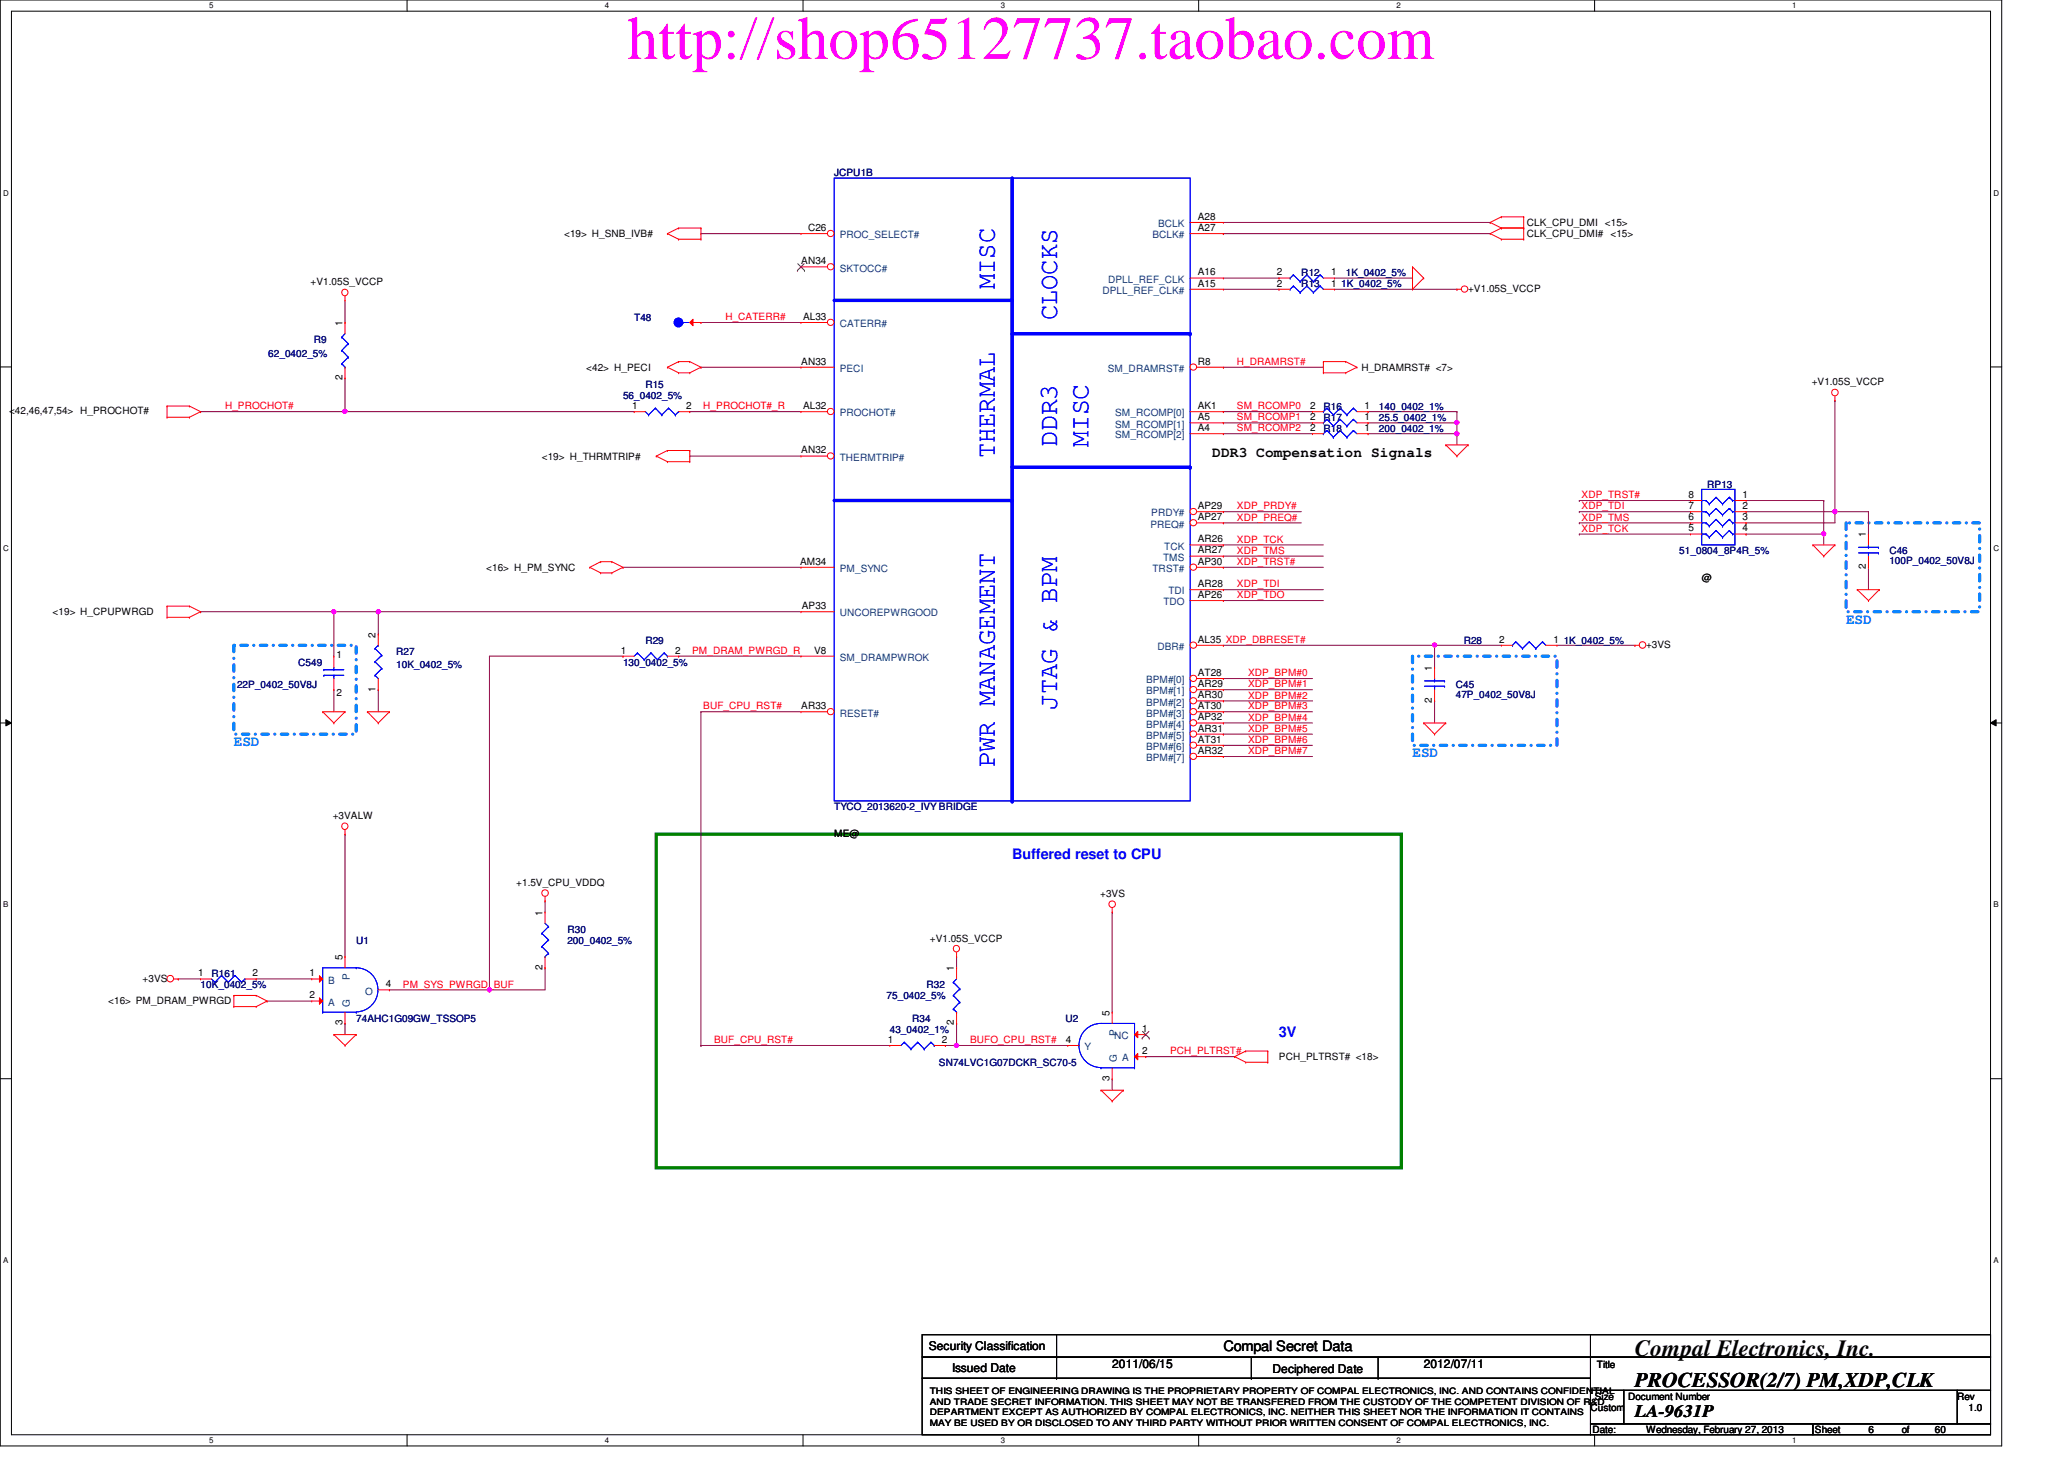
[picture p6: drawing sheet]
<svg xmlns="http://www.w3.org/2000/svg" width="297mm" height="210mm" viewBox="0 0 297 210" stroke-linecap="round" stroke-linejoin="round" font-family="sans-serif">
<path d="M0 0h288.1v208h-288.1zM1.6 1.6h284.9v204.8h-284.9z" fill="none" stroke="#000" stroke-width=".14"/>
<g fill="#fff">
<path d="M30.1 .2h.6v1.2h-.6z"/>
<path d="M30.1 206.6h.6v1.2h-.6z"/>
</g>
<path d="M58.6 0v1.6M58.6 206.4v1.6" fill="none" stroke="#000" stroke-width=".14"/>
<g fill="#fff">
<path d="M87 .2h.6v1.2h-.6z"/>
<path d="M87 206.6h.6v1.2h-.6z"/>
</g>
<path d="M115.6 0v1.6M115.6 206.4v1.6" fill="none" stroke="#000" stroke-width=".14"/>
<g fill="#fff">
<path d="M144 .2h.6v1.2h-.6z"/>
<path d="M144 206.6h.6v1.2h-.6z"/>
</g>
<path d="M172.5 0v1.6M172.5 206.4v1.6" fill="none" stroke="#000" stroke-width=".14"/>
<g fill="#fff">
<path d="M201 .2h.5v1.2h-.5z"/>
<path d="M201 206.6h.5v1.2h-.5z"/>
</g>
<path d="M229.5 0v1.6M229.5 206.4v1.6" fill="none" stroke="#000" stroke-width=".14"/>
<g fill="#fff">
<path d="M257.9 .2h.6v1.2h-.6z"/>
<path d="M257.9 206.6h.6v1.2h-.6z"/>
<path d="M.5 27.2h.7v1.2h-.7z"/>
<path d="M286.9 27.2h.8v1.2h-.8z"/>
<path d="M.5 78.4h.7v1.1h-.7z"/>
<path d="M286.9 78.4h.8v1.1h-.8z"/>
</g>
<path d="M0 52.8h1.6M286.5 52.8h1.6" fill="none" stroke="#000" stroke-width=".14"/>
<g fill="#fff">
<path d="M.5 129.6h.7v1.2h-.7z"/>
<path d="M286.9 129.6h.7v1.2h-.7z"/>
</g>
<path d="M0 104h1.6M.8 103.5l.8 .5-.8 .4zM286.5 104l.8-.5v.9zM286.5 104h1.6" fill="none" stroke="#000" stroke-width=".14"/>
<path d="M.8 103.5l.8 .5-.8 .4zM286.5 104l.8-.5v.9z" fill="#000"/>
<g fill="#fff">
<path d="M.5 180.8h.7v1.1h-.7z"/>
<path d="M286.9 180.8h.7v1.1h-.7z"/>
</g>
<path d="M0 155.2h1.6M286.5 155.2h1.6" fill="none" stroke="#000" stroke-width=".14"/>
<path d="M94.4 120h107.3v48h-107.3z" fill="none" stroke="#008000" stroke-width=".47"/>
<path d="M265.7 75.2h19.2v12.8h-19.2zM33.7 92.8h17.6v12.8h-17.6zM203.3 94.4h20.8v12.8h-20.8z" fill="none" stroke="#0080ff" stroke-width=".47" stroke-dasharray=".9 .9 0 .9"/>
<g fill="none" stroke="#800040" stroke-width=".14">
<path d="M100.9 33.6h.1M100.9 33.6h14.4M100.9 46.4h.1M100.9 52.8h.1M100.9 46.4h14.4M100.9 52.8h14.4M176.1 59.2h.1M176.1 59.2h12.8M99.3 65.6h.1M99.3 65.6h16M176.1 75.2h.1M176.1 62.4h.1"/>
<path d="M176.1 75.2h11.2M176.1 62.4h12.8M54.4 88h.1M54.4 88h60.9M97.7 94.4h.1M97.7 94.4h17.6M176.1 81.6h.1M176.1 86.4h.1M176.1 99.2h.1M176.1 81.6h14.4M176.1 86.4h14.4M176.1 99.2h12.8"/>
<path d="M176.1 104h.1M176.1 108.8h.1M176.1 107.2h.1M176.1 102.4h.1M176.1 104h12.8M176.1 108.8h12.8M176.1 107.2h12.8M176.1 102.4h12.8M49.7 120h.1M49.7 120v17.6M78.4 129.6h.1M78.4 129.6v1.6"/>
<path d="M137.7 137.6h.1M137.7 137.6v1.6M160.1 131.2h.1M160.1 131.2v14.4M49.7 147.2h.1M49.7 147.2v1.6M136.1 150.4h.1M137.7 147.2h.1M137.7 147.2v3.2h-1.6M160.1 155.2h.1M160.1 155.2v1.6"/>
</g>
<circle cx="54.4" cy="88" r=".3" fill="#f0f"/>
<circle cx="54.4" cy="88" r=".3" fill="none" stroke="#f0f" stroke-width=".14"/>
<path d="M176.1 84.8h.1M176.1 97.6h.1M176.1 84.8h14.4M176.1 97.6h12.8M206.5 92.8h.1M206.5 92.8h9.6M100.9 102.4h.1M100.9 102.4h14.4" fill="none" stroke="#800040" stroke-width=".14"/>
<circle cx="206.5" cy="92.8" r=".3" fill="#f0f"/>
<circle cx="206.5" cy="92.8" r=".3" fill="none" stroke="#f0f" stroke-width=".14"/>
<path d="M49.7 59.2h.1M49.7 59.2h41.6M99.3 59.2h.1M99.3 59.2h16" fill="none" stroke="#800040" stroke-width=".14"/>
<circle cx="49.6" cy="59.2" r=".31" fill="#f0f"/>
<circle cx="49.6" cy="59.2" r=".31" fill="none" stroke="#f0f" stroke-width=".14"/>
<g fill="none" stroke="#800040" stroke-width=".14">
<path d="M176.1 52.8h.1M176.1 52.8h14.4M176.1 78.4h.1M176.1 73.6h.1M176.1 60.8h.1M176.1 78.4h14.4M176.1 73.6h11.2M176.1 60.8h12.8M89.7 81.6h.1M89.7 81.6h25.6M176.1 100.8h.1M176.1 105.6h.1"/>
<path d="M176.1 100.8h12.8M176.1 105.6h12.8M78.4 139.2h.1M78.4 139.2v3.2h-8M70.4 142.4h.1M137.7 150.4h.1M137.7 150.4h16M164.9 152h.1M164.9 152h12.8"/>
</g>
<circle cx="137.7" cy="150.4" r=".31" fill="#f0f"/>
<circle cx="137.7" cy="150.4" r=".31" fill="none" stroke="#f0f" stroke-width=".14"/>
<g fill="none" stroke="#800040" stroke-width=".14">
<path d="M28.9 59.2h.1M49.7 54.4h.1M49.7 54.4v4.8h-20.8M48 88h.1M48 88h6.4M54.4 99.2h.1M54.4 88h.1M54.4 88v3.2M54.4 99.2v3.2M70.4 94.4h.1M70.4 94.4v48M100.9 102.4v48"/>
<path d="M100.9 150.4h.1"/>
</g>
<circle cx="70.4" cy="142.4" r=".3" fill="#f0f"/>
<circle cx="70.4" cy="142.4" r=".3" fill="none" stroke="#f0f" stroke-width=".14"/>
<path d="M196.9 59.2h.1M196.9 59.2h12.8M196.9 60.8h.1M196.9 60.8h12.8M56 142.4h.1M56 142.4h14.4" fill="none" stroke="#800040" stroke-width=".14"/>
<circle cx="209.7" cy="60.8" r=".31" fill="#f0f"/>
<circle cx="209.7" cy="60.8" r=".31" fill="none" stroke="#f0f" stroke-width=".14"/>
<path d="M196.9 62.4h.1M196.9 62.4h12.8" fill="none" stroke="#800040" stroke-width=".14"/>
<circle cx="209.7" cy="62.4" r=".31" fill="#f0f"/>
<circle cx="209.7" cy="62.4" r=".31" fill="none" stroke="#f0f" stroke-width=".14"/>
<g fill="none" stroke="#800040" stroke-width=".14">
<path d="M49.7 46.4h.1M49.7 43.2v3.2M176.1 40h8M176.1 41.6h8M184.1 40h.1M184.1 41.6h.1M192.1 40h11.2M192.1 41.6h17.6M203.3 40h.1M209.7 41.6h.1M209.7 59.2h.1M209.7 59.2v4.8"/>
<path d="M209.7 62.4h.1M209.7 60.8h.1M48 88h.1M48 88v6.4M70.4 94.4h19.3M89.7 94.4h.1M176.1 80h.1M176.1 80h14.4M224.1 92.8h11.2M235.3 92.8h.1M25.7 140.8h.1M25.7 140.8h3.2"/>
<path d="M36.9 140.8h.1M36.9 140.8h8M38.4 144h.1M38.4 144h6.5M100.9 150.4h.1M100.9 150.4h27.2"/>
</g>
<circle cx="48" cy="88" r=".3" fill="#f0f"/>
<circle cx="48" cy="88" r=".3" fill="none" stroke="#f0f" stroke-width=".14"/>
<path d="M176.1 33.6h.1M176.1 32h38.4M176.1 33.6h38.4M214.5 32h.1M251.3 76.8h.1M251.3 76.8h11.2M262.5 76.8h.1M262.5 76.8v1.6M28.9 88h.1M28.9 88h19.1M48 99.2h.1M48 99.2v3.2" fill="none" stroke="#800040" stroke-width=".14"/>
<circle cx="262.5" cy="76.8" r=".3" fill="#f0f"/>
<circle cx="262.5" cy="76.8" r=".3" fill="none" stroke="#f0f" stroke-width=".14"/>
<path d="M251.3 73.6h.1M251.3 73.6h12.8" fill="none" stroke="#800040" stroke-width=".14"/>
<circle cx="264.1" cy="73.6" r=".31" fill="#f0f"/>
<circle cx="264.1" cy="73.6" r=".31" fill="none" stroke="#f0f" stroke-width=".14"/>
<g fill="none" stroke="#800040" stroke-width=".14">
<path d="M264.1 57.6h.1M264.1 57.6v17.6h-12.8M227.3 73.6h.1M227.3 72h.1M227.3 75.2h.1M227.3 76.8h.1M227.3 73.6h16M227.3 72h16M227.3 75.2h16M227.3 76.8h16M251.3 75.2h.1M251.3 72h11.2"/>
<path d="M262.5 72h.1M262.5 76.8h.1M262.5 72v4.8M264.1 73.6h.1M264.1 73.6h4.8M268.9 73.6h.1M268.9 73.6v3.2M176.1 92.8h.1M176.1 92.8h30.4M206.5 92.8h.1M206.5 92.8v3.2M268.9 81.6h.1"/>
<path d="M268.9 81.6v3.2M206.5 100.8h.1M206.5 100.8v3.2"/>
</g>
<g fill="none" stroke="#f00" stroke-width=".14">
<path d="M96.1 33.6h.1M96.1 33.6l1.6 .8M97.7 32.8h.1M97.7 34.4h.1M97.7 34.4h3.2M97.7 32.8h3.2M97.7 32.8l-1.6 .8M100.9 32.8h.1M100.9 34.4h.1M100.9 32.8v1.6M203.3 38.4h.1M203.3 38.4v3.2"/>
<path d="M203.3 38.4l1.6 1.6M214.5 33.6h.1M214.5 32h.1M214.5 33.6l1.6 .8M214.5 32l1.6 .8M216.1 34.4h.1M216.1 32.8h.1M216.1 31.2h.1M216.1 34.4h3.2M216.1 32.8l-1.6 .8M216.1 32.8h3.2M216.1 31.2l-1.6 .8"/>
<path d="M216.1 31.2h3.2M219.3 32.8h.1M219.3 34.4h.1M219.3 31.2h.1M219.3 31.2v3.2M24 58.4h.1M24 58.4v1.6M24 58.4h3.3M27.3 58.4h.1M27.3 58.4l1.6 .8M28.9 59.2h.1M28.9 59.2l-1.6 .8"/>
<path d="M49.7 43.2h.1M49.7 42.6v.6M96.1 52.8h.1M96.1 52.8l1.6 .8M97.7 52h.1M97.7 53.6h.1M97.7 52h1.6M97.7 53.6h1.6M97.7 52l-1.6 .8M99.3 52h.1M99.3 53.6h.1M99.3 52l1.6 .8"/>
<path d="M100.9 52.8h.1M100.9 52.8l-1.6 .8M190.5 52h.1M190.5 53.6h.1M190.5 52h3.2M190.5 52v1.6M190.5 53.6h3.2M193.7 52h.1M193.7 53.6h.1M193.7 52l1.6 .8M195.3 52.8h.1M195.3 52.8l-1.6 .8"/>
<path d="M203.3 41.6h.1M204.9 40h.1M204.9 40l-1.6 1.6M209.7 41.6h.1M209.7 41.6h.6M264.1 57.6h.1M264.1 57v.6M24 60h.1M24 60h3.3M27.3 60h.1M94.4 65.6h.1M94.4 65.6l1.7 .8"/>
<path d="M96.1 64.8h.1M96.1 66.4h.1M96.1 64.8l-1.7 .8M96.1 64.8h3.2M96.1 66.4h3.2M99.3 64.8h.1M99.3 66.4h.1M99.3 64.8v1.6M188.9 62.4h.1M188.9 62.4h1.6M195.3 62.4h1.6M196.9 62.4h.1"/>
<path d="M208.1 64h.1M208.1 64h3.2M208.1 64l1.6 1.6M209.7 65.6h.1M211.3 64h.1M211.3 64l-1.6 1.6M260.9 78.4h.1M260.9 78.4h3.2M260.9 78.4l1.6 1.6M264.1 78.4h.1M264.1 78.4l-1.6 1.6M24 88.8h.1"/>
<path d="M24 87.2h.1M24 87.2h3.3M24 88.8h3.3M24 87.2v1.6M27.3 87.2h.1M27.3 88.8h.1M27.3 87.2l1.6 .8M28.9 88h.1M28.9 88l-1.6 .8M84.9 81.6h.1M84.9 81.6l1.5 .8M86.4 80.8h.1"/>
<path d="M86.4 82.4h.1M86.4 80.8l-1.5 .8M86.4 80.8h1.6M86.4 82.4h1.6M88 80.8h.1M88 82.4h.1M88 80.8l1.7 .8M89.7 81.6h.1M89.7 94.4h.1M89.7 81.6l-1.7 .8M89.7 94.4h1.6M96.1 94.4h1.6"/>
<path d="M97.7 94.4h.1M206.5 96h.1M206.5 96v1.6M206.5 99.2v1.6M235.3 92.8h.1M235.3 92.8h.6M262.5 80h.1M267.3 84.8h.1M267.3 84.8h3.2M267.3 84.8l1.6 1.6M268.9 86.4h.1M270.5 84.8h.1"/>
<path d="M270.5 84.8l-1.6 1.6M46.4 102.4h.1M46.4 102.4h3.3M46.4 102.4l1.6 1.6M48 104h.1M49.7 102.4h.1M49.7 119.4v.6M49.7 102.4l-1.7 1.6M52.9 102.4h.1M52.9 102.4h3.1M52.9 102.4l1.5 1.6M54.4 104h.1"/>
<path d="M56 102.4h.1M56 102.4l-1.6 1.6M204.9 104h.1M204.9 104h3.2M204.9 104l1.6 1.6M206.5 105.6h.1M206.5 100.8h.1M208.1 104h.1M208.1 104l-1.6 1.6M49.7 120h.1M78.4 129.6h.1M78.4 131.2h.1"/>
<path d="M78.4 139.2h.1M78.4 129v.6M78.4 131.2v1.6M78.4 137.6v1.6M137.7 137.6h.1M137.7 137v.6M160.1 131.2h.1M160.1 130.6v.6M25 140.8h.7M25.7 140.8h.1M28.9 140.8h.1M28.9 140.8h1.5"/>
<path d="M33.7 144.8h.1M33.7 143.2h.1M33.7 143.2h3.2M33.7 144.8h3.2M33.7 143.2v1.6M35.3 140.8h1.6M36.9 143.2h.1M36.9 144.8h.1M36.9 140.8h.1M36.9 143.2l1.5 .8M38.4 144h.1M38.4 144l-1.5 .8"/>
<path d="M48 148.8h.1M48 148.8h3.3M48 148.8l1.7 1.6M49.7 150.4h.1M51.3 148.8h.1M51.3 148.8l-1.6 1.6M158.5 156.8h.1M158.5 156.8h3.2M158.5 156.8l1.6 1.6M160.1 158.4h.1M161.7 156.8h.1M161.7 156.8l-1.6 1.6"/>
<path d="M177.7 152h.1M177.7 152l1.6 .8M179.3 151.2h.1M179.3 152.8h.1M179.3 151.2h3.2M179.3 151.2l-1.6 .8M179.3 152.8h3.2M182.5 152.8h.1M182.5 151.2h.1M182.5 151.2v1.6"/>
<circle cx="49.6" cy="42.1" r=".46"/>
<circle cx="210.8" cy="41.6" r=".46"/>
<circle cx="264.1" cy="56.5" r=".47"/>
<circle cx="236.4" cy="92.8" r=".47"/>
<circle cx="49.6" cy="118.9" r=".46"/>
<circle cx="78.4" cy="128.5" r=".47"/>
<circle cx="137.6" cy="136.5" r=".46"/>
<circle cx="160.1" cy="130.1" r=".47"/>
<circle cx="24.5" cy="140.8" r=".47"/>
</g>
<g fill="none" stroke="#000" stroke-width=".14">
<path d="M132.7 192h96.2v3.2h-96.2zM132.7 195.2h96.2v3.1h-96.2zM132.7 198.3h96.2v8.1h-96.2zM152.1 195.2h.1M152.1 198.3h.1M152.1 192v6.3M180.1 198.3h.1M180.1 195.2v3.1M198.3 198.3h.1M198.3 195.2v3.1M228.9 192h57.6v3.2h-57.6zM228.9 195.2h57.6v4.8h-57.6z"/>
<path d="M228.9 200h4.8v4.9h-4.8zM228.9 204.9h32v1.5h-32zM233.7 200h48v4.9h-48zM260.9 204.9h25.6v1.5h-25.6zM281.7 200h4.8v4.9h-4.8z"/>
</g>
<g fill="none" stroke="#00f" stroke-width=".14">
<path d="M190.5 62.4h.1M191 61.9h.1M191 61.9l.9 1M191 61.9l-.5 .5M191.9 62.9h.1M192.9 61.9h.1M192.9 61.9l.9 1M192.9 61.9l-1 1M193.8 62.9h.1M194.8 61.9h.1M194.8 61.9l.5 .5M194.8 61.9l-1 1"/>
<path d="M91.7 93.9h.1M91.7 93.9l-.4 .5M91.7 93.9l1 1M92.7 94.9h.1M93.7 93.9h.1M93.7 93.9l-1 1M93.7 93.9l.9 1M94.6 94.9h.1M95.6 93.9h.1M95.6 93.9l-1 1M95.6 93.9l.5 .5M96.1 94.4h.1"/>
<path d="M205 98.7h2.9M205 98h2.9M206.5 98h.1M206.5 98.7h.1M206.5 97.6v.4M206.5 98.7v.5M207.9 98.7h.1M207.9 98h.1M78 134.3h.1M78 136.2h.1M78 134.3l.9 .9M78 136.2l.9 1"/>
<path d="M78.4 137.6h.1M78.4 132.8l.5 .5M78.9 133.3h.1M78.9 135.2h.1M78.9 137.2h.1M78.9 133.3l-.9 1M78.9 135.2l-.9 1M78.9 137.2l-.5 .4M30.4 140.8l.5 .5M30.9 141.3h.1M31.9 140.3h.1M31.9 140.3l-1 1"/>
<path d="M31.9 140.3l.9 1M32.8 141.3h.1M33.8 140.3h.1M33.8 140.3l-1 1M33.8 140.3l1 1M34.8 141.3h.1M35.3 140.8h.1M35.3 140.8l-.5 .5M158.5 153.6h.1M158.5 153.6h4.8M163.3 147.2h.1M163.3 153.6h.1"/>
<path d="M163.3 147.2h-4.8a3.2 3.2 0 0 0-3.2 3.2 3.2 3.2 0 0 0 3.2 3.2M163.3 147.2v6.4"/>
</g>
<path d="M163.3 148.8l.4-.4v.9z" fill="#f00"/>
<path d="M163.3 148.8l.4-.4v.9zM163.3 148.8h1.6M164.9 148.8h.1" fill="none" stroke="#f00" stroke-width=".14"/>
<path d="M164.4 149.4h.1M164.4 148.4l1 1M165.4 148.4l-1 1M165.4 149.4h.1" fill="none" stroke="#804000" stroke-width=".14"/>
<path d="M163.3 152l.4-.4v.9z" fill="#f00"/>
<g fill="none" stroke="#f00" stroke-width=".14">
<path d="M91.3 59.2h.1M91.3 59.2h1.6M97.7 59.2h1.6M99.3 59.2h.1M184.1 40h.1M184.1 41.6h.1M184.1 40h1.6M184.1 41.6h1.6M188.9 59.2h.1M188.9 59.2h1.6M190.5 40h1.6M190.5 41.6h1.6"/>
<path d="M192.1 40h.1M192.1 41.6h.1M195.3 59.2h1.6M196.9 59.2h.1M188.9 60.8h.1M188.9 60.8h1.6M195.3 60.8h1.6M196.9 60.8h.1M243.3 72h.1M243.3 73.6h.1M243.3 75.2h.1M243.3 76.8h.1"/>
<path d="M243.3 72h1.6M243.3 73.6h1.6M243.3 75.2h1.6M243.3 76.8h1.6M249.7 72h1.6M249.7 73.6h1.6M249.7 75.2h1.6M249.7 76.8h1.6M251.3 72h.1M251.3 73.6h.1M251.3 75.2h.1M251.3 76.8h.1"/>
<path d="M268.9 76.8h.1M268.9 76.8v1.6M48 94.4h.1M48 99.2h.1M48 94.4v1.6M48 97.6v1.6M54.4 99.2h.1M54.4 91.2h.1M54.4 91.2v1.6M54.4 97.6v1.6M216.1 92.8h.1M216.1 92.8h1.6"/>
<path d="M222.5 92.8h1.6M224.1 92.8h.1M268.9 81.6h.1M268.9 80v1.6M137.7 139.2h.1M137.7 139.2v1.6M128.1 150.4h.1M128.1 150.4h1.6M134.4 150.4h1.7M136.1 150.4h.1M137.7 147.2h.1M137.7 145.6v1.6"/>
<path d="M153.7 150.4h.1M153.7 150.4h1.6M160.1 155.2h.1M160.1 145.6h.1M160.1 145.6v1.6M160.1 153.6v1.6M163.3 152l.4-.4v.9zM163.3 152h1.6M164.9 152h.1"/>
</g>
<g fill="none" stroke="#00f" stroke-width=".14">
<path d="M186.1 39.5h.1M186.1 39.5l1 1M186.1 39.5l-.4 .5M188.1 39.5h.1M188.1 39.5l.9 1M188.1 39.5l-1 1M190 39.5h.1M190 39.5l.5 .5M190 39.5l-1 1M92.9 59.2l.4 .5M93.3 59.7h.1M94.3 58.7h.1"/>
<path d="M94.3 58.7l-1 1M94.3 58.7l.9 1M95.2 59.7h.1M96.2 58.7h.1M96.2 58.7l-1 1M96.2 58.7l1 1M97.2 59.7h.1M97.7 59.2h.1M97.7 59.2l-.5 .5M185.7 40h.1M185.7 41.6h.1M186.1 41.1h.1"/>
<path d="M186.1 41.1l1 1M186.1 41.1l-.4 .5M187.1 40.5h.1M187.1 42.1h.1M188.1 41.1h.1M188.1 41.1l.9 1M188.1 41.1l-1 1M189 40.5h.1M189 42.1h.1M190 41.1h.1M190 41.1l.5 .5M190 41.1l-1 1"/>
<path d="M190.5 59.2h.1M191 58.7h.1M191 58.7l.9 1M191 58.7l-.5 .5M191.9 59.7h.1M192.9 58.7h.1M192.9 58.7l.9 1M192.9 58.7l-1 1M193.8 59.7h.1M194.8 58.7h.1M194.8 58.7l.5 .5M194.8 58.7l-1 1"/>
<path d="M190.5 60.8h.1M191 60.3h.1M191 60.3l.9 1M191 60.3l-.5 .5M191.9 61.3h.1M192.9 60.3h.1M192.9 60.3l.9 1M192.9 60.3l-1 1M193.8 61.3h.1M194.8 60.3h.1M194.8 60.3l.5 .5M194.8 60.3l-1 1"/>
<path d="M244.9 70.4h4.8v8h-4.8zM244.9 76.8h.1M244.9 72h.1M244.9 75.2h.1M244.9 72h.6M244.9 73.6h.6M244.9 75.2h.6M244.9 76.8h.6M245.5 76.8h.1M245.5 72h.1M245.5 73.6h.1M245.5 75.2h.1"/>
<path d="M245.5 76.8l.5 .5M245.5 72l.5 .5M245.5 73.6l.5 .5M245.5 75.2l.5 .5M246 72.5h.1M246 74.1h.1M246 75.7h.1M246 77.3h.1M247 71.5h.1M247 73.2h.1M247 74.7h.1M247 76.3h.1"/>
<path d="M247 71.5l.9 1M247 71.5l-1 1M247 73.2l.9 .9M247 73.2l-1 .9M247 74.7l.9 1M247 74.7l-1 1M247 76.3l.9 1M247 76.3l-1 1M247.9 72.5h.1M247.9 74.1h.1M247.9 75.7h.1M247.9 77.3h.1"/>
<path d="M248.9 71.5h.1M248.9 73.2h.1M248.9 74.7h.1M248.9 76.3h.1M248.9 71.5l.4 .5M248.9 73.2l.1 .1M248.9 74.7l.1 .2M248.9 76.3l.1 .2M248.9 71.5l-1 1M248.9 73.2l.4 .4M248.9 73.2l-1 .9M248.9 74.7l.4 .5"/>
<path d="M248.9 74.7l-1 1M248.9 76.3l-1 1M249 76.5h.1M249 76.5l.3 .3M249.3 72h.1M249.3 73.6h.1M249.3 75.2h.1M249.3 76.8h.1M249.3 72h.4M249.3 73.6h.4M249.3 75.2h.4M249.3 76.8h.4"/>
<path d="M267.5 79.5h2.8M267.5 78.7h2.8M268.9 78.7h.1M268.9 79.5h.1M268.9 78.4v.3M268.9 79.5v.5M270.3 79.5h.1M270.3 78.7h.1M46.6 97.2h.1M46.6 96.4h.1M46.6 97.2h2.9M46.6 96.4h2.9"/>
<path d="M48 96.4h.1M48 97.2h.1M48 96v.4M48 97.2v.4M54 97.2h.1M54 95.2h.1M54 93.3h.1M54 97.2l.4 .4M54 95.2l.9 1M54 93.3l.9 1M54.4 92.8h.1M54.4 92.8l-.4 .5"/>
<path d="M54.9 96.2h.1M54.9 94.3h.1M54.9 96.2l-.9 1M54.9 94.3l-.9 .9M217.7 92.8h.1M218.1 92.3h.1M218.1 92.3l1 1M218.1 92.3l-.4 .5M219.1 93.3h.1M220.1 92.3h.1M220.1 92.3l.9 1M220.1 92.3l-1 1"/>
<path d="M221 93.3h.1M222 92.3h.1M222 92.3l.5 .5M222 92.3l-1 1M51.3 139.2h.1M51.3 139.2a3.2 3.2 0 0 1 3.1 3.2 3.2 3.2 0 0 1-3.1 3.2M51.3 139.2h-4.9v6.4M46.4 145.6h.1M46.4 145.6h4.9M51.3 145.6h.1M130.1 149.9h.1M130.1 149.9l-.4 .5"/>
<path d="M130.1 149.9l1 1M131.1 150.9h.1M132.1 149.9h.1M132.1 149.9l-1 1M132.1 149.9l.9 1M133 150.9h.1M134 149.9h.1M134 149.9l-1 1M134 149.9l.4 .5M134.4 150.4h.1M137.2 141.3h.1M137.2 143.2h.1"/>
<path d="M137.2 145.2h.1M137.2 141.3l.9 1M137.2 143.2l.9 1M137.2 145.2l.5 .4M137.7 145.6h.1M137.7 140.8l-.5 .5M138.1 142.3h.1M138.1 144.2h.1M138.1 142.3l-.9 .9M138.1 144.2l-.9 1"/>
</g>
<path d="M46 140.4l.4 .4-.4 .5z" fill="#f00"/>
<path d="M44.9 140.8h.1M44.9 140.8h1.5M46 140.4l.4 .4-.4 .5z" fill="none" stroke="#f00" stroke-width=".14"/>
<path d="M46 143.6l.4 .4-.4 .5z" fill="#f00"/>
<path d="M49.7 137.6h.1M49.7 137.6v1.6M44.9 144h.1M44.9 144h1.5M46 143.6l.4 .4-.4 .5zM49.7 147.2h.1M49.7 145.6v1.6M54.4 142.4h1.6M56 142.4h.1" fill="none" stroke="#f00" stroke-width=".14"/>
<circle cx="97.6" cy="46.4" r=".63" fill="#00f"/>
<g fill="none" stroke="#00f" stroke-width=".14">
<path d="M98.3 46.4h.1M98.3 46.4h1"/>
<circle cx="97.6" cy="46.4" r=".63"/>
</g>
<circle cx="97.6" cy="46.4" r=".63" fill="#00f"/>
<g fill="none" stroke="#00f" stroke-width=".14">
<path d="M98.3 46.4h.1M98.3 46.4h1"/>
<circle cx="97.6" cy="46.4" r=".63"/>
</g>
<path d="M99.3 46.4l.4-.5v1z" fill="#f00"/>
<path d="M99.3 46.4l.4-.5v1zM99.3 46.4h1.6M100.9 46.4h.1" fill="none" stroke="#f00" stroke-width=".14"/>
<path d="M120.1 25.6h51.2v89.6h-51.2z" fill="none" stroke="#00f" stroke-width=".14"/>
<path d="M145.7 25.6v89.6" fill="none" stroke="#00f" stroke-width=".47"/>
<circle cx="145.7" cy="115.2" r=".23" fill="#00f"/>
<path d="M145.7 48h25.6" fill="none" stroke="#00f" stroke-width=".47"/>
<circle cx="171.3" cy="48" r=".23" fill="#00f"/>
<path d="M120.1 43.2h25.6" fill="none" stroke="#00f" stroke-width=".47"/>
<circle cx="145.7" cy="43.2" r=".23" fill="#00f"/>
<path d="M120.1 72h25.6" fill="none" stroke="#00f" stroke-width=".47"/>
<circle cx="145.7" cy="72" r=".23" fill="#00f"/>
<path d="M145.7 67.2h25.6" fill="none" stroke="#00f" stroke-width=".47"/>
<circle cx="171.3" cy="67.2" r=".23" fill="#00f"/>
<path d="M120.1 25.6h51.2v89.6h-51.2z" fill="none" stroke="#00f" stroke-width=".14"/>
<path d="M145.7 25.6v89.6" fill="none" stroke="#00f" stroke-width=".47"/>
<circle cx="145.7" cy="115.2" r=".23" fill="#00f"/>
<path d="M145.7 48h25.6" fill="none" stroke="#00f" stroke-width=".47"/>
<circle cx="171.3" cy="48" r=".23" fill="#00f"/>
<path d="M120.1 43.2h25.6" fill="none" stroke="#00f" stroke-width=".47"/>
<circle cx="145.7" cy="43.2" r=".23" fill="#00f"/>
<path d="M120.1 72h25.6" fill="none" stroke="#00f" stroke-width=".47"/>
<circle cx="145.7" cy="72" r=".23" fill="#00f"/>
<path d="M145.7 67.2h25.6" fill="none" stroke="#00f" stroke-width=".47"/>
<circle cx="171.3" cy="67.2" r=".23" fill="#00f"/>
<path d="M171.3 60.8h4.8M171.3 62.4h4.8M176.1 60.8h.1M176.1 62.4h.1" fill="none" stroke="#f00" stroke-width=".14"/>
<circle cx="171.7" cy="52.8" r=".46" fill="#fff"/>
<g fill="none" stroke="#f00" stroke-width=".14">
<path d="M171.3 33.6h4.8M171.3 32h4.8M176.1 33.6h.1M176.1 32h.1M171.3 59.2h4.8M171.3 41.6h4.8M171.3 40h4.8M172.3 52.8h3.8M176.1 52.8h.1M176.1 59.2h.1M176.1 41.6h.1M176.1 40h.1"/>
<circle cx="171.7" cy="52.8" r=".46"/>
</g>
<circle cx="119.5" cy="46.4" r=".46" fill="#fff"/>
<g fill="none" stroke="#f00" stroke-width=".14">
<path d="M115.3 46.4h.1M115.3 52.8h.1M115.3 46.4h3.8M115.3 52.8h4.8"/>
<circle cx="119.5" cy="46.4" r=".46"/>
</g>
<circle cx="119.5" cy="59.2" r=".46" fill="#fff"/>
<g fill="none" stroke="#f00" stroke-width=".14">
<path d="M115.3 59.2h.1M115.3 59.2h3.8"/>
<circle cx="119.5" cy="59.2" r=".46"/>
</g>
<circle cx="119.5" cy="65.6" r=".46" fill="#fff"/>
<g fill="none" stroke="#f00" stroke-width=".14">
<path d="M115.3 65.6h.1M115.3 65.6h3.8M115.3 94.4h.1M115.3 94.4h4.8"/>
<circle cx="119.5" cy="65.6" r=".46"/>
</g>
<circle cx="119.5" cy="102.4" r=".46" fill="#fff"/>
<g fill="none" stroke="#f00" stroke-width=".14">
<path d="M115.3 102.4h.1M115.3 102.4h3.8"/>
<circle cx="119.5" cy="102.4" r=".46"/>
</g>
<circle cx="171.7" cy="73.6" r=".46" fill="#fff"/>
<g fill="none" stroke="#f00" stroke-width=".14">
<path d="M172.3 73.6h3.8M176.1 73.6h.1"/>
<circle cx="171.7" cy="73.6" r=".46"/>
</g>
<circle cx="171.7" cy="75.2" r=".46" fill="#fff"/>
<g fill="none" stroke="#f00" stroke-width=".14">
<path d="M171.3 78.4h4.8M172.3 75.2h3.8M176.1 75.2h.1M176.1 78.4h.1M171.3 80h4.8M176.1 80h.1"/>
<circle cx="171.7" cy="75.2" r=".46"/>
</g>
<circle cx="171.7" cy="81.6" r=".46" fill="#fff"/>
<g fill="none" stroke="#f00" stroke-width=".14">
<path d="M171.3 84.8h4.8M171.3 86.4h4.8M172.3 81.6h3.8M176.1 81.6h.1M176.1 84.8h.1M176.1 86.4h.1"/>
<circle cx="171.7" cy="81.6" r=".46"/>
</g>
<circle cx="171.7" cy="92.8" r=".46" fill="#fff"/>
<g fill="none" stroke="#f00" stroke-width=".14">
<path d="M172.3 92.8h3.8M176.1 92.8h.1"/>
<circle cx="171.7" cy="92.8" r=".46"/>
</g>
<circle cx="171.7" cy="97.6" r=".46" fill="#fff"/>
<g fill="none" stroke="#f00" stroke-width=".14">
<path d="M172.3 97.6h3.8M176.1 97.6h.1"/>
<circle cx="171.7" cy="97.6" r=".46"/>
</g>
<circle cx="171.7" cy="99.2" r=".46" fill="#fff"/>
<g fill="none" stroke="#f00" stroke-width=".14">
<path d="M172.3 99.2h3.8M176.1 99.2h.1"/>
<circle cx="171.7" cy="99.2" r=".46"/>
</g>
<circle cx="171.7" cy="100.8" r=".46" fill="#fff"/>
<g fill="none" stroke="#f00" stroke-width=".14">
<path d="M172.3 100.8h3.8M176.1 100.8h.1"/>
<circle cx="171.7" cy="100.8" r=".46"/>
</g>
<circle cx="171.7" cy="102.4" r=".46" fill="#fff"/>
<g fill="none" stroke="#f00" stroke-width=".14">
<path d="M172.3 102.4h3.8M176.1 102.4h.1"/>
<circle cx="171.7" cy="102.4" r=".46"/>
</g>
<circle cx="171.7" cy="104" r=".46" fill="#fff"/>
<g fill="none" stroke="#f00" stroke-width=".14">
<path d="M172.3 104h3.8M176.1 104h.1"/>
<circle cx="171.7" cy="104" r=".46"/>
</g>
<circle cx="171.7" cy="105.6" r=".46" fill="#fff"/>
<g fill="none" stroke="#f00" stroke-width=".14">
<path d="M172.3 105.6h3.8M176.1 105.6h.1"/>
<circle cx="171.7" cy="105.6" r=".46"/>
</g>
<circle cx="171.7" cy="107.2" r=".46" fill="#fff"/>
<g fill="none" stroke="#f00" stroke-width=".14">
<path d="M172.3 107.2h3.8M176.1 107.2h.1"/>
<circle cx="171.7" cy="107.2" r=".46"/>
</g>
<circle cx="171.7" cy="108.8" r=".46" fill="#fff"/>
<g fill="none" stroke="#f00" stroke-width=".14">
<path d="M115.3 81.6h.1M115.3 81.6h4.8M172.3 108.8h3.8M176.1 108.8h.1"/>
<circle cx="171.7" cy="108.8" r=".46"/>
</g>
<circle cx="119.5" cy="38.4" r=".46" fill="#fff"/>
<g fill="none" stroke="#f00" stroke-width=".14">
<path d="M115.3 38.4h.1M115.3 38.4h3.8"/>
<circle cx="119.5" cy="38.4" r=".46"/>
</g>
<path d="M114.8 38.9h.1M114.8 37.9l1 1M115.7 37.9l-.9 1M115.8 38.9h.1" fill="none" stroke="#804000" stroke-width=".14"/>
<circle cx="119.5" cy="33.6" r=".46" fill="#fff"/>
<g fill="none" stroke="#f00" stroke-width=".14">
<path d="M115.3 33.6h.1M115.3 33.6h3.8M49.7 46.4h.1M49.7 54.4h.1M49.7 46.4v1.6M49.7 52.8v1.6M115.3 88h.1M115.3 88h4.8"/>
<circle cx="119.5" cy="33.6" r=".46"/>
</g>
<path d="M49.2 48.5h.1M49.2 50.4h.1M49.2 52.3h.1M49.2 48.5l.9 .9M49.2 50.4l.9 1M49.2 52.3l.5 .5M49.7 52.8h.1M49.7 48l-.5 .5M50.1 49.4h.1M50.1 51.4h.1M50.1 49.4l-.9 1M50.1 51.4l-.9 .9" fill="none" stroke="#00f" stroke-width=".14"/>
<circle cx="54.4" cy="88" r=".3" fill="#f0f"/>
<circle cx="54.4" cy="88" r=".3" fill="none" stroke="#f0f" stroke-width=".14"/>
<circle cx="206.5" cy="92.8" r=".3" fill="#f0f"/>
<circle cx="206.5" cy="92.8" r=".3" fill="none" stroke="#f0f" stroke-width=".14"/>
<circle cx="49.6" cy="59.2" r=".31" fill="#f0f"/>
<circle cx="49.6" cy="59.2" r=".31" fill="none" stroke="#f0f" stroke-width=".14"/>
<circle cx="137.7" cy="150.4" r=".31" fill="#f0f"/>
<circle cx="137.7" cy="150.4" r=".31" fill="none" stroke="#f0f" stroke-width=".14"/>
<circle cx="70.4" cy="142.4" r=".3" fill="#f0f"/>
<circle cx="70.4" cy="142.4" r=".3" fill="none" stroke="#f0f" stroke-width=".14"/>
<circle cx="209.7" cy="60.8" r=".31" fill="#f0f"/>
<circle cx="209.7" cy="60.8" r=".31" fill="none" stroke="#f0f" stroke-width=".14"/>
<circle cx="209.7" cy="62.4" r=".31" fill="#f0f"/>
<circle cx="209.7" cy="62.4" r=".31" fill="none" stroke="#f0f" stroke-width=".14"/>
<circle cx="48" cy="88" r=".3" fill="#f0f"/>
<circle cx="48" cy="88" r=".3" fill="none" stroke="#f0f" stroke-width=".14"/>
<circle cx="262.5" cy="76.8" r=".3" fill="#f0f"/>
<circle cx="262.5" cy="76.8" r=".3" fill="none" stroke="#f0f" stroke-width=".14"/>
<circle cx="264.1" cy="73.6" r=".31" fill="#f0f"/>
<circle cx="264.1" cy="73.6" r=".31" fill="none" stroke="#f0f" stroke-width=".14"/>
<text font-size="8.8" fill="#f0f" x="90.3" y="8.5">http://shop65127737.taobao.com</text>
<g font-size="3.8" fill="#00f">
<text x="143.2" y="41.6" transform="rotate(-90 143.2 41.6)">MISC</text>
<text x="152.1" y="46.1" transform="rotate(-90 152.1 46.1)">CLOCKS</text>
<text x="143.2" y="66" transform="rotate(-90 143.2 66)">THERMAL</text>
<text x="152.1" y="64.3" transform="rotate(-90 152.1 64.3)">DDR3</text>
<text x="156.6" y="64.3" transform="rotate(-90 156.6 64.3)">MISC</text>
<text x="152.1" y="102.1" transform="rotate(-90 152.1 102.1)">JTAG &amp; BPM</text>
<text x="143.2" y="110.4" transform="rotate(-90 143.2 110.4)">PWR MANAGEMENT</text>
</g>
<text font-size="3.3" x="235.3" y="195.1">Compal Electronics, Inc.</text>
<text font-size="3" x="235.3" y="199.6">PROCESSOR(2/7) PM,XDP,CLK</text>
<text font-size="2.5" x="235.3" y="203.9">LA-9631P</text>
<g font-size="2.1">
<text x="174.5" y="65.7">DDR3 Compensation Signals</text>
<text x="176.1" y="194.4">Compal Secret Data</text>
</g>
<g font-size="2.1" fill="#0080ff">
<text x="265.7" y="89.7">ESD</text>
<text x="33.7" y="107.3">ESD</text>
<text x="203.3" y="108.9">ESD</text>
</g>
<g font-size="2.1" fill="#00f">
<text x="145.7" y="123.5">Buffered reset to CPU</text>
<text x="184.1" y="149.1">3V</text>
</g>
<g font-size="1.7">
<text x="133.7" y="194.3">Security Classification</text>
<text x="137" y="197.3">Issued Date</text>
<text x="160.1" y="196.8">2011/06/15</text>
<text x="183.1" y="197.5">Deciphered Date</text>
<text x="204.9" y="196.8">2012/07/11</text>
</g>
<g font-size="1.4" fill="#000080">
<text x="120.1" y="25.4">JCPU1B</text>
<text x="187.3" y="39.8">R12</text>
<text x="187.3" y="41.4">R13</text>
<text x="193" y="41.4">1K_0402_5%</text>
<text x="193.7" y="39.8">1K_0402_5%</text>
<text x="91.3" y="46.2">T48</text>
<text x="38.6" y="51.3">62_0402_5%</text>
<text x="45.2" y="49.4">R9</text>
<text x="89.7" y="57.4">56_0402_5%</text>
<text x="92.9" y="55.8">R15</text>
<text x="190.5" y="59">R16</text>
<text x="198.5" y="59">140_0402_1%</text>
<text x="190.5" y="62.2">R18</text>
<text x="190.5" y="60.6">R17</text>
<text x="198.5" y="62.2">200_0402_1%</text>
<text x="198.5" y="60.6">25.5_0402_1%</text>
<text x="245.7" y="70.2">RP13</text>
<text x="241.7" y="79.8">51_0804_8P4R_5%</text>
<text x="271.9" y="79.8">C46</text>
<text x="271.9" y="81.2">100P_0402_50V8J</text>
<text x="42.9" y="95.8">C549</text>
<text x="57" y="94.2">R27</text>
<text x="89.7" y="95.8">130_0402_5%</text>
<text x="92.9" y="92.6">R29</text>
<text x="210.6" y="92.6">R28</text>
<text x="225" y="92.6">1K_0402_5%</text>
<text x="34.1" y="99">22P_0402_50V8J</text>
<text x="57" y="96.1">10K_0402_5%</text>
<text x="209.5" y="99">C45</text>
<text x="209.5" y="100.4">47P_0402_50V8J</text>
<text x="120.1" y="116.6">TYCO_2013620-2_IVY BRIDGE</text>
<text x="51.3" y="135.8">U1</text>
<text x="81.7" y="134.2">R30</text>
<text x="81.7" y="135.8">200_0402_5%</text>
<text x="28.9" y="142.2">10K_0402_5%</text>
<text x="30.4" y="140.6">R161</text>
<text x="127.6" y="143.8">75_0402_5%</text>
<text x="133.3" y="142.2">R32</text>
<text x="51.3" y="147">74AHC1G09GW_TSSOP5</text>
<text x="128.1" y="148.6">43_0402_1%</text>
<text x="131.3" y="147">R34</text>
<text x="153.3" y="147">U2</text>
<text x="135.1" y="153.4">SN74LVC1G07DCKR_SC70-5</text>
</g>
<g font-size="1.4">
<text x="81.2" y="34.2">&lt;19&gt; H_SNB_IVB#</text>
<text x="116.3" y="33.2">C26</text>
<text x="172.4" y="31.6">A28</text>
<text x="172.4" y="33.2">A27</text>
<text x="219.7" y="34.2">CLK_CPU_DMI#</text>
<text x="219.7" y="32.6">CLK_CPU_DMI &lt;15&gt;</text>
<text x="231.8" y="34.2">&lt;15&gt;</text>
<text x="44.7" y="41.1">+V1.05S_VCCP</text>
<text x="115.3" y="38">AN34</text>
<text x="172.4" y="39.6">A16</text>
<text x="172.4" y="41.2">A15</text>
<text x="183.8" y="39.6">2</text>
<text x="183.8" y="41.2">2</text>
<text x="191.6" y="39.6">1</text>
<text x="191.6" y="41.2">1</text>
<text x="211.3" y="42">+V1.05S_VCCP</text>
<text x="49.3" y="46.9" transform="rotate(-90 49.3 46.9)">1</text>
<text x="115.6" y="46">AL33</text>
<text x="84.4" y="53.4">&lt;42&gt; H_PECI</text>
<text x="115.3" y="52.5">AN33</text>
<text x="172.4" y="52.5">R8</text>
<text x="195.9" y="53.4">H_DRAMRST# &lt;7&gt;</text>
<text x="1.3" y="59.6">&lt;42,46,47,54&gt; H_PROCHOT#</text>
<text x="49.3" y="54.7" transform="rotate(-90 49.3 54.7)">2</text>
<text x="91" y="58.8">1</text>
<text x="98.8" y="58.8">2</text>
<text x="115.6" y="58.8">AL32</text>
<text x="172.4" y="58.8">AK1</text>
<text x="188.5" y="58.8">2</text>
<text x="196.4" y="58.8">1</text>
<text x="260.7" y="55.5">+V1.05S_VCCP</text>
<text x="115.3" y="65.2">AN32</text>
<text x="172.4" y="60.5">A5</text>
<text x="172.4" y="62">A4</text>
<text x="188.5" y="62">2</text>
<text x="188.5" y="60.5">2</text>
<text x="196.4" y="62">1</text>
<text x="196.4" y="60.5">1</text>
<text x="78" y="66.2">&lt;19&gt; H_THRMTRIP#</text>
<text x="243" y="71.6">8</text>
<text x="250.8" y="71.6">1</text>
<text x="172.4" y="73.2">AP29</text>
<text x="172.4" y="74.8">AP27</text>
<text x="243" y="73.2">7</text>
<text x="243" y="74.8">6</text>
<text x="243" y="76.5">5</text>
<text x="250.8" y="73.2">2</text>
<text x="250.8" y="74.8">3</text>
<text x="250.8" y="76.5">4</text>
<text x="268.5" y="77.3" transform="rotate(-90 268.5 77.3)">1</text>
<text x="70" y="82.2">&lt;16&gt; H_PM_SYNC</text>
<text x="115.1" y="81.2">AM34</text>
<text x="172.4" y="78">AR26</text>
<text x="172.4" y="79.6">AR27</text>
<text x="172.4" y="81.2">AP30</text>
<text x="244.9" y="83.6">@</text>
<text x="268.5" y="81.9" transform="rotate(-90 268.5 81.9)">2</text>
<text x="7.6" y="88.4">&lt;19&gt; H_CPUPWRGD</text>
<text x="115.4" y="87.6">AP33</text>
<text x="172.4" y="84.5">AR28</text>
<text x="172.4" y="86">AP26</text>
<text x="48.4" y="94.6">1</text>
<text x="54.1" y="91.7" transform="rotate(-90 54.1 91.7)">2</text>
<text x="89.4" y="94">1</text>
<text x="97.2" y="94">2</text>
<text x="117.2" y="94">V8</text>
<text x="172.4" y="92.5">AL35 XDP_DBRESET#</text>
<text x="215.8" y="92.5">2</text>
<text x="223.6" y="92.5">1</text>
<text x="236.9" y="93.2">+3VS</text>
<text x="48.4" y="100.1">2</text>
<text x="54.1" y="99.5" transform="rotate(-90 54.1 99.5)">1</text>
<text x="172.4" y="97.2">AT28</text>
<text x="172.4" y="98.8">AR29</text>
<text x="172.4" y="100.5">AR30</text>
<text x="206.1" y="101.1" transform="rotate(-90 206.1 101.1)">2</text>
<text x="206.1" y="96.5" transform="rotate(-90 206.1 96.5)">1</text>
<text x="115.3" y="102">AR33</text>
<text x="172.4" y="102">AT30</text>
<text x="172.4" y="103.6">AP32</text>
<text x="172.4" y="105.2">AR31</text>
<text x="172.4" y="106.8">AT31</text>
<text x="172.4" y="108.5">AR32</text>
<text x="47.9" y="117.9">+3VALW</text>
<text x="120.1" y="120.4">ME@</text>
<text x="74.3" y="127.5">+1.5V_CPU_VDDQ</text>
<text x="78.1" y="131.7" transform="rotate(-90 78.1 131.7)">1</text>
<text x="158.3" y="129.1">+3VS</text>
<text x="133.8" y="135.5">+V1.05S_VCCP</text>
<text x="20.5" y="141.2">+3VS</text>
<text x="28.5" y="140.5">1</text>
<text x="36.4" y="140.5">2</text>
<text x="44.5" y="140.5">1</text>
<text x="44.5" y="143.6">2</text>
<text x="49.3" y="138.1" transform="rotate(-90 49.3 138.1)">5</text>
<text x="55.5" y="142">4</text>
<text x="78.1" y="139.5" transform="rotate(-90 78.1 139.5)">2</text>
<text x="137.3" y="139.7" transform="rotate(-90 137.3 139.7)">1</text>
<text x="15.6" y="144.4">&lt;16&gt; PM_DRAM_PWRGD</text>
<text x="49.3" y="147.5" transform="rotate(-90 49.3 147.5)">3</text>
<text x="137.3" y="147.5" transform="rotate(-90 137.3 147.5)">2</text>
<text x="159.7" y="146.1" transform="rotate(-90 159.7 146.1)">5</text>
<text x="164.4" y="148.5">1</text>
<text x="127.8" y="150">1</text>
<text x="135.5" y="150">2</text>
<text x="153.4" y="150">4</text>
<text x="159.7" y="155.5" transform="rotate(-90 159.7 155.5)">3</text>
<text x="164.4" y="151.6">2</text>
<text x="184.1" y="152.4">PCH_PLTRST# &lt;18&gt;</text>
<text x="229.8" y="196.8">Title</text>
<text x="228.9" y="203">Custom</text>
<text x="229.5" y="201.4">Size</text>
<text x="234.3" y="201.4">Document Number</text>
<text x="281.7" y="201.4">Rev</text>
<text x="283.3" y="203">1.0</text>
<text x="229.2" y="206.2">Date:</text>
<text x="236.9" y="206.2">Wednesday, February 27, 2013</text>
<text x="261.2" y="206.2">Sheet</text>
<text x="268.9" y="206.2">6</text>
<text x="273.7" y="206.2">of</text>
<text x="278.5" y="206.2">60</text>
</g>
<g font-size="1.4" fill="#004080">
<text x="120.9" y="34.3">PROC_SELECT#</text>
<text x="165.9" y="34.3">BCLK#</text>
<text x="166.7" y="32.7">BCLK</text>
<text x="120.9" y="39.1">SKTOCC#</text>
<text x="159.5" y="40.7">DPLL_REF_CLK</text>
<text x="120.9" y="47.1">CATERR#</text>
<text x="158.7" y="42.3">DPLL_REF_CLK#</text>
<text x="120.9" y="53.5">PECI</text>
<text x="159.4" y="53.5">SM_DRAMRST#</text>
<text x="120.9" y="59.9">PROCHOT#</text>
<text x="160.5" y="59.9">SM_RCOMP[0]</text>
<text x="160.5" y="61.5">SM_RCOMP[1]</text>
<text x="160.5" y="63.1">SM_RCOMP[2]</text>
<text x="120.9" y="66.3">THERMTRIP#</text>
<text x="165.6" y="75.9">PREQ#</text>
<text x="165.7" y="74.3">PRDY#</text>
<text x="120.9" y="82.3">PM_SYNC</text>
<text x="165.9" y="82.3">TRST#</text>
<text x="167.4" y="80.7">TMS</text>
<text x="167.6" y="79.1">TCK</text>
<text x="120.9" y="88.7">UNCOREPWRGOOD</text>
<text x="167.4" y="87.1">TDO</text>
<text x="168.1" y="85.5">TDI</text>
<text x="120.9" y="95.1">SM_DRAMPWROK</text>
<text x="166.6" y="93.5">DBR#</text>
<text x="164.9" y="98.3">BPM#[0]</text>
<text x="164.9" y="99.9">BPM#[1]</text>
<text x="164.9" y="101.5">BPM#[2]</text>
<text x="120.9" y="103.1">RESET#</text>
<text x="164.9" y="103.1">BPM#[3]</text>
<text x="164.9" y="104.7">BPM#[4]</text>
<text x="164.9" y="106.3">BPM#[5]</text>
<text x="164.9" y="107.9">BPM#[6]</text>
<text x="164.9" y="109.5">BPM#[7]</text>
<text x="47.2" y="141.5">B</text>
<text x="50.3" y="141" transform="rotate(-90 50.3 141)">P</text>
<text x="52.5" y="143.1">O</text>
<text x="47.2" y="144.7">A</text>
<text x="50.3" y="144.8" transform="rotate(-90 50.3 144.8)">G</text>
<text x="160.4" y="149.5">NC</text>
<text x="160.7" y="149" transform="rotate(-90 160.7 149)">P</text>
<text x="156.1" y="151.1">Y</text>
<text x="160.7" y="152.8" transform="rotate(-90 160.7 152.8)">G</text>
<text x="161.5" y="152.7">A</text>
</g>
<g font-size="1.4" fill="#f00">
<text x="104.4" y="46.1">H_CATERR#</text>
<text x="178" y="52.5">H_DRAMRST#</text>
<text x="32.4" y="58.9">H_PROCHOT#</text>
<text x="101.2" y="58.9">H_PROCHOT#_R</text>
<text x="178" y="58.9">SM_RCOMP0</text>
<text x="178" y="62.1">SM_RCOMP2</text>
<text x="178" y="60.5">SM_RCOMP1</text>
<text x="227.6" y="71.7">XDP_TRST#</text>
<text x="178" y="74.9">XDP_PREQ#</text>
<text x="178" y="73.3">XDP_PRDY#</text>
<text x="227.6" y="73.3">XDP_TDI</text>
<text x="227.6" y="74.9">XDP_TMS</text>
<text x="227.6" y="76.5">XDP_TCK</text>
<text x="178" y="81.3">XDP_TRST#</text>
<text x="178" y="78.1">XDP_TCK</text>
<text x="178" y="79.7">XDP_TMS</text>
<text x="178" y="86.1">XDP_TDO</text>
<text x="178" y="84.5">XDP_TDI</text>
<text x="99.6" y="94.1">PM_DRAM_PWRGD_R</text>
<text x="179.6" y="98.9">XDP_BPM#1</text>
<text x="179.6" y="97.3">XDP_BPM#0</text>
<text x="179.6" y="100.5">XDP_BPM#2</text>
<text x="101.2" y="102.1">BUF_CPU_RST#</text>
<text x="179.6" y="103.7">XDP_BPM#4</text>
<text x="179.6" y="106.9">XDP_BPM#6</text>
<text x="179.6" y="102.1">XDP_BPM#3</text>
<text x="179.6" y="105.3">XDP_BPM#5</text>
<text x="179.6" y="108.5">XDP_BPM#7</text>
<text x="58" y="142.1">PM_SYS_PWRGD_BUF</text>
<text x="102.8" y="150.1">BUF_CPU_RST#</text>
<text x="139.6" y="150.1">BUFO_CPU_RST#</text>
<text x="168.4" y="151.7">PCH_PLTRST#</text>
</g>
<g font-size="1.3">
<text x="133.8" y="200.6">THIS SHEET OF ENGINEERING DRAWING IS THE PROPRIETARY PROPERTY OF COMPAL ELECTRONICS, INC. AND CONTAINS CONFIDENTIAL</text>
<text x="133.8" y="202.1">AND TRADE SECRET INFORMATION. THIS SHEET MAY NOT BE TRANSFERED FROM THE CUSTODY OF THE COMPETENT DIVISION OF R&amp;D</text>
<text x="133.8" y="203.6">DEPARTMENT EXCEPT AS AUTHORIZED BY COMPAL ELECTRONICS, INC. NEITHER THIS SHEET NOR THE INFORMATION IT CONTAINS</text>
<text x="133.8" y="205.1">MAY BE USED BY OR DISCLOSED TO ANY THIRD PARTY WITHOUT PRIOR WRITTEN CONSENT OF COMPAL ELECTRONICS, INC.</text>
</g>
<g font-size="1.1">
<text x="30.1" y="1.1">5</text>
<text x="87" y="1.1">4</text>
<text x="144" y="1.1">3</text>
<text x="201" y="1.1">2</text>
<text x="257.9" y="1.1">1</text>
<text x=".5" y="28.2">D</text>
<text x="286.9" y="28.2">D</text>
<text x=".5" y="79.3">C</text>
<text x="286.9" y="79.3">C</text>
<text x=".5" y="130.6">B</text>
<text x="286.9" y="130.6">B</text>
<text x=".5" y="181.7">A</text>
<text x="286.9" y="181.7">A</text>
<text x="30.1" y="207.6">5</text>
<text x="87" y="207.6">4</text>
<text x="144" y="207.6">3</text>
<text x="201" y="207.6">2</text>
<text x="257.9" y="207.6">1</text>
</g>
</svg>
